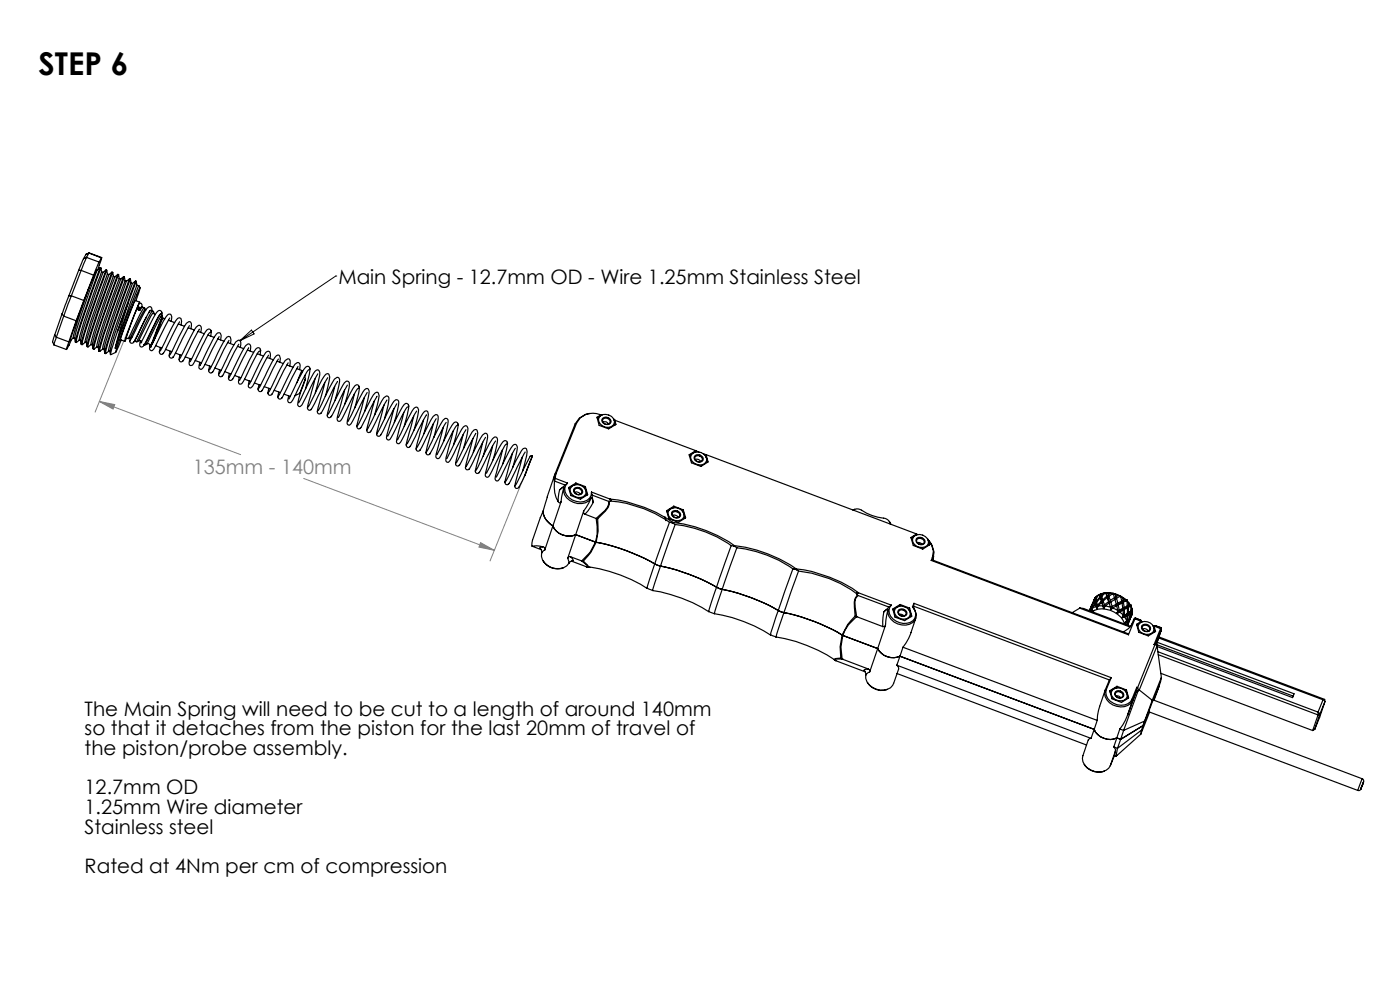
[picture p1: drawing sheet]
<svg xmlns="http://www.w3.org/2000/svg" width="297mm" height="210mm" viewBox="0 0 297 210" stroke-linecap="round" stroke-linejoin="round" font-family="sans-serif">
<path d="M28.8 66l-8.6 21.4M21.1 85.2l29.9 11.2M21.1 85.2l3.2 .6-.3 1zM112.6 97.5l-8.6 21.5M64.4 101.5l40.4 15.2M102 115.1l2.8 1.6-3.2-.6z" fill="none" stroke="#808080" stroke-width=".21"/>
<path d="M71.2 58.6h.1M71.2 58.6l-20.3 13.7M50.9 72.3l2.4-2.3 .6 .8z" fill="none" stroke="#000" stroke-width=".21"/>
<path d="M21.1 85.2l3.2 .6-.3 1zM102 115.1l2.8 1.6-3.2-.6z" fill="#808080"/>
<g fill="none" stroke="#000" stroke-width=".25">
<path d="M16.7 57.4h.5M16.7 57.4l-2.1 5.4M17.2 57.4l-2.1 5.4M17.2 57.4l2.7 1M17.7 54.9l-1 2.5M18.2 54l-.5 .9M18.3 54.6l-1.1 2.8M18.3 54.6l2.7 1M18.3 54.6l-.6 .3M18.9 53.7l-.7 .3M18.9 53.7l-.6 .9M18.9 53.7l2.6 1"/>
<path d="M18.9 53.6v.1M18.9 53.6l-.7 .4M18.9 53.6l2.7 1M19.9 58.4l-2.1 5.3M20.5 57.3l-1.6 3.7M20.5 57.3h.1M20.6 57.3l.8-.5 .2 .9 .3 .1 .6-.6 .1 .1 .2 .8 .3 .1 .6-.5 .2 .1 .2 .8 .2 .1 .9-.5 .1 .9M20.6 57.3l-3.2 9.1a23.1 23.1 0 0 0-1.5 5.3M21 55.6l-1.1 2.8M21.2 56.8l-.5 1.3a139.1 139.1 0 0 0-4.7 14.5M21.4 56.9l-.4 1a162.4 162.4 0 0 0-4.9 14.7h.1M21.5 54.7l-.8 2.5"/>
<path d="M21.5 57.7l-.3 1a122.3 122.3 0 0 0-4.4 13.4M21.5 54.7l-.5 .9M21.8 57.8l-.3 1a147.1 147.1 0 0 0-4.4 13.4M22.5 57.3l-.4 1a150.7 150.7 0 0 0-4.9 14.7h.1M22.6 57.4l-.3 .7a164.3 164.3 0 0 0-4.9 14.9v.1M22.8 58.2l-.3 .7a154.4 154.4 0 0 0-4.5 13.6h.1M23.1 58.3l-.7 2a87.8 87.8 0 0 0-4 12.3M23.7 57.8l-.3 .8a159.3 159.3 0 0 0-4.9 14.8v.1M23.9 57.8l-.2 .6a175.1 175.1 0 0 0-5.1 14.9l.1 .2M24 58.7l-3.4 9.8a15.9 15.9 0 0 0-1.3 4.6l-.6 .5M24.3 58.8l-.1 .5a142 142 0 0 0-4.6 13.8M25 58.3l-3.8 10.7a18 18 0 0 0-1.4 5"/>
<path d="M25.2 58.3l-.6 1.5a113.6 113.6 0 0 0-4.7 14.3l-.1-.1M25.3 59.1l.3 .1 .6-.5h.2l.1 .8M25.3 59.1l-.5 1.4a103.9 103.9 0 0 0-4.3 13l.3 .2M25.6 59.2l-.5 1.4a109.8 109.8 0 0 0-4.3 12.9M26.2 58.7l-.1 .4a192.7 192.7 0 0 0-5.1 14.9v.5M26.4 58.8l-.5 1.2a142 142 0 0 0-4.8 14.5h.1M26.5 59.6l-.4 1.1a119.7 119.7 0 0 0-4.3 13.3l.3 .1M26.5 59.5l.3 .1M26.8 59.7l-.4 1.1a130.3 130.3 0 0 0-4.3 13.3l.1 .8 .2 .1M26.8 59.6l.7-.5 .2 .1 .1 .8 .3 .1 .8-.5 .1 .9 .4 .1M27.5 59.2l-.5 1.2a138.2 138.2 0 0 0-4.8 14.5h.1M27.6 59.3l-.3 .9a155.7 155.7 0 0 0-4.9 14.7"/>
<path d="M28.7 59.7l-3.8 10.6M28.9 59.8l-1.7 4.6M11.4 73.2l2.7 .9M11.6 71l-.5 1.5 .3 .6M11.6 71l.4 .5M12 71.5l-.6 1.7M12 71.5l2.6 1M13.2 66.6l.3 .5M13.2 66.6l-1.6 4.4M13.5 67.1l2.7 .9M13.5 67.1l-1.5 4.4M14.6 62.8l-1.4 3.8"/>
<path d="M14.6 62.8h.5M15.1 72.1l-1 2 .5-1.6M15.1 62.8l-1.6 4.3M15.1 62.8l2.7 .9M15.6 71.7h.2l.2 .9M16.2 68l-1.6 4.5M16.8 72.1l.3 .1M16.9 72.1l-.7 .6-.2-.1M17.1 72.2l.1 .8M17.3 73.1h.1M17.8 63.7l-1.6 4.3M18.3 72.7l.2 .8"/>
<path d="M18.3 72.7l-.2-.1-.6 .5M18.5 73.5l.2 .1M18.9 61l-2.4 6.3-1.6 4.8 .7-.5M18.9 61l-2.5 7.3-.8 2.8v.5M19.3 73.1l.3 .1M19.6 73.2l.1 .8M20.6 73.5l-.6 .6M20.8 73.6l.2 .8M21 74.5h.1M21.8 74l-.6 .5M23 74.5l.3 .1M23.1 74.5l-.7 .5"/>
<path d="M23.3 74.6l.1 .6M24.6 74.7l-1.1 .5M24.9 70.3l-1.2 3.7-.2 1.2M27.2 64.4l-1.7 5.4-1.1 4.1M27.2 64.4l-2.3 5.9M27.6 72.2a.46 .46 0 0 0 .3 .6 .46 .46 0 0 0 .5-.3M27.6 71.7v.7M27.8 60.1l-.4 .9a150 150 0 0 0-4.4 13.4h.1M28 71.6l-.4 .1M28.1 60.2l-.3 .9a145.2 145.2 0 0 0-4.5 13.4h.1M28.5 72.3l.7 .2M28.9 63.8l.8-2.8a134.2 134.2 0 0 0-5.1 13.7l1.1-2.6"/>
<path d="M29 65.6l-2.2 6 .6 .2M29 60.6l-4.6 13.3M29.2 65.1l.3 .3-.2 .3M29.2 65.1l-.2 .5M29.4 72.3h.4l.3 .3M29.4 60.6l-5 13.3M29.5 64.4l.5-.1 .1 .4v.5M29.5 64.4l-.3 .7M29.5 60.6l.2 .4M29.6 64.4v-.3l-1.4 3.3-1.7 5 .3-.7M29.6 65.1l-.2 .5M29.6 64.1l-.9-.4-1.8 4.4-1.4 3.9 1 .4"/>
<path d="M29.6 65.4l-.2 .3M30.2 65.1l-.3 .1-.3 .3M30.2 65.2l-.5 .7-.7-.3M30.2 65.1l.6 .3M30.4 73.1l.3 .1M30.6 65.3a17.4 17.4 0 0 0-2.4 4.6l-1 1.9M30.7 73.2h.2M30.9 65.9v-.3a18.4 18.4 0 0 0-2.8 5.2l-.5 .9M31.1 67.2l-2.6 5.1M31.8 65.9l-3.5 6.7M31.9 73.5l.1 .2M32.2 65.9a.65 .65 0 0 0-.3-.9 2.06 2.06 0 0 0-1.5 1.6l-2.7 5.6"/>
<path d="M32.2 72.7h.1M32.3 72.7v.3M32.4 66l.2 .1M32.4 66l-.4-.2-.4 .5M32.4 66l-.6 .8-2.9 5.7M32.7 66.5l.2 .2M32.7 66.6l-.1-.3-.6 .8-2.6 5.2M33 73.3l1.3 .5M33.5 69.7l-1.2 3.2M33.8 74.5a.47 .47 0 0 0 .3 .6 .47 .47 0 0 0 .6-.2M34 68.4l.4-1h.1l-1.7 4.5M34 68.4l-1.7 4.3"/>
<path d="M34 73.7l-.2 1M34.1 66.6h.1M34.1 66.6l-.7 .8-2.7 5.6-.3 .4-.3 .2a.44 .44 0 0 1-.5-.5l.2-.9M34.1 66.7a16.8 16.8 0 0 0-2.4 4.4l-1 2M34.2 66.6l.2 .3v.3M34.3 67.3l-.1 .1M34.3 66.2v.5M34.3 66.5v-.2a.5 .5 0 0 0-.6-.4 14.8 14.8 0 0 0-2.8 4.9l-1 2M34.4 67.2v-.2h-.2l-.3 .4-2.8 5.6a.49 .49 0 0 1 .8 .3l.3-.6M34.4 67.5l.1-.2-.5 1.1M34.4 67.2l.1 .1M34.5 67.3l-.4 .7-1.9 4.7"/>
<path d="M35 67.7l-.5-.2-1.9 4.9M35.1 74.1l1.3 .5M35.7 67.9l1.3 .5M35.9 75.3a.45 .45 0 0 0 .3 .6 .45 .45 0 0 0 .6-.2M36 67.4l-3 6-.7 1h-.2l-.4-.4 .2-.8M36.1 74.5l-.2 1M36.3 68.1a1.02 1.02 0 0 0-.4-1.5 2.21 2.21 0 0 0-1.3 1.5l-2.6 5.5 .2-.9M37.2 74.9l1.3 .5M37.8 68.7l1.3 .5M38 76.2a.46 .46 0 0 0 .3 .6 .46 .46 0 0 0 .6-.4M38.1 68.3l-3.1 6.2-.5 .5M38.2 75.3l-.2 1"/>
<path d="M38.4 69l.1-.9-.1-.6-.4-.1a4.3 4.3 0 0 0-1.7 2.4l-2.3 4.6M39.3 75.7l1.3 .5M39.9 69.5l1.3 .5M40.2 69.1l-3.5 6.7M40.5 69.7a1.12 1.12 0 0 0-.2-1.4l-.2-.1-.6 .4-.4 .7-3.1 6M41.4 76.5l1.3 .5M42 70.3l1.3 .5M42.3 69.8l-3.5 6.7M42.6 70.5a1.18 1.18 0 0 0-.3-1.5 2.06 2.06 0 0 0-1.4 1.5l-2.8 5.6M43.5 77.3l1.3 .5M44.1 71.1l1.3 .5M44.3 78.4a.45 .45 0 0 0 .2 .6 .45 .45 0 0 0 .6-.2"/>
<path d="M44.5 77.6l-.2 1M44.6 70.5l-.7 .9-3 6-.6 .1a1.48 1.48 0 0 1 0-1.4M44.8 70.2l-.1 1.1M44.8 70.5v-.2a.5 .5 0 0 0-.6-.5 5.5 5.5 0 0 0-1.8 2.7l-2 4.2M45.6 78.1l1.3 .5M46.2 71.9l1.3 .5M46.4 79.3a.45 .45 0 0 0 .3 .6 .45 .45 0 0 0 .5-.3M46.5 71.4l-3 6-.4 .6-.4 .3-.4-.1-.1-.2 .2-1.1M46.6 78.4l-.2 1.1M46.8 72.1a1.02 1.02 0 0 0-.4-1.5h-.2a33.6 33.6 0 0 0-3.5 6.4l-.2 .5M47.7 78.8l1.3 .5M48.3 72.7l1.3 .5"/>
<path d="M48.6 72.2l-3.6 6.8M48.7 79.2l-.2 1.1M48.9 72.9l.1-.8-.1-.6-.4-.1a4.3 4.3 0 0 0-1.8 2.4l-2.3 4.6M49.8 79.6l1.3 .5M50.4 73.5l1.3 .5M50.7 73l-3.6 6.8M51 73.7a1.21 1.21 0 0 0-.2-1.5l-.8 .3-.4 .8-3.1 5.9M52.5 74.3l1.3 .4M52.7 73.8l-3.4 6.7M53.1 74.5a1.14 1.14 0 0 0-.3-1.6 2.12 2.12 0 0 0-1.4 1.6l-2.8 5.6M54.6 75l1.3 .5M55.1 74.5l-.7 .8-2.8 5.6-.4 .5h-.5a1.48 1.48 0 0 1 .1-1.4"/>
<path d="M55.2 74.1v1.2M55.3 74.4v-.1a.5 .5 0 0 0-.6-.5 5.8 5.8 0 0 0-1.8 2.6l-2.1 4.3M56.7 75.8l1.3 .5M57 75.3l-2.1 4a8.2 8.2 0 0 1-1.7 3l-.5-.2v-.2l.2-1.1M57.3 76.1a1.12 1.12 0 0 0-.4-1.6l-.5 .3-.8 1.3-2.6 5.4M58.8 76.6l1.3 .5M59.1 76.2l-3.6 6.7M59.4 76.8l.1-.7-.2-.6-.4-.2a4.3 4.3 0 0 0-1.7 2.4l-2.3 4.6M60.9 77.4l1.3 .5M61.1 77l-3.5 6.7M61.5 77.6a1.21 1.21 0 0 0-.2-1.5l-.8 .4-.5 .7-3 6M63 78.2l1 .4"/>
<path d="M63.2 77.7l-3.4 6.7M63.5 78.4a1.14 1.14 0 0 0-.2-1.5 1.97 1.97 0 0 0-1.4 1.5l-2.8 5.6M64 78.6l-1 2.6M64 78.6l.2 .3M64.6 79.8l.2 .5M64.7 79.6l-.1 .3M65.5 78.4a24 24 0 0 0-3 5.7l-.7 1.2-.3 .1h-.3l-.2-.5 .2-.9M65.7 78.1l-.1 1.3-.8 3.1M65.7 78.4l.1-.2a.5 .5 0 0 0-.6-.5l-.8 .7-3.1 6.2M67.4 79.3l-3.3 6.6-.5 .3-.4-.2a5.7 5.7 0 0 1 .5-2.8M48.5 80.1a.46 .46 0 0 0 .3 .6 .46 .46 0 0 0 .6-.3M51.9 80.4l1.3 .5"/>
<path d="M54 81.2l1.3 .5M54.8 82.4a.45 .45 0 0 0 .2 .6 .45 .45 0 0 0 .6-.2M55 81.6l-.2 1M56.1 82l1.3 .5M56.9 83.2a.45 .45 0 0 0 .2 .6 .45 .45 0 0 0 .6-.2M57 82.4l-.1 1M58.2 82.8l1.3 .5M59 84.1a.46 .46 0 0 0 .3 .5 .46 .46 0 0 0 .6-.3M59.2 83.2l-.2 1M60.3 83.6l1.3 .5M63.6 83.4l-1 .5M64.8 80.3l-1.2 3.1z"/>
<path d="M65.3 86.4a.45 .45 0 0 0 .2 .6 .45 .45 0 0 0 .6-.3M66.8 80.4l-1.6 6.1M66.9 83.3l.6-2.3a3.1 3.1 0 0 0 .2-2.4l-.3-.2a2 2 0 0 0-1.3 1.6l-2.7 5.4M67.3 87.2a.45 .45 0 0 0 .3 .6 .45 .45 0 0 0 .6-.3M68.9 81.2l-1.6 6.2M69 84.1l1-4.1-.2-.6-.4-.1a4.3 4.3 0 0 0-1.7 2.4l-2.3 4.6M69.5 88a.44 .44 0 0 0 .3 .6 .44 .44 0 0 0 .5-.3M69.5 80.1l-3.5 6.8M71 82l-1.5 5.4v.8M71.1 84.9l.9-3.9-.1-.8-.4-.2-.6 .4-.4 .7-3.1 6M71.6 80.9l-3.5 6.8M73.2 85.7l.4-1.4a7 7 0 0 0 .5-3.2l-.4-.3a1.97 1.97 0 0 0-1.3 1.6l-2.9 5.5"/>
<path d="M73.7 81.7l-3.5 6.7M75.7 90.3a.45 .45 0 0 0 .2 .6 .45 .45 0 0 0 .7-.2M76 82.4a32.7 32.7 0 0 0-3.4 6.4l-.5 .6-.4-.1a1.47 1.47 0 0 1 .1-1.7l1.3-4.8M76.2 82l-.1 1.4-.8 3.1M76.2 82.3v-.1a.55 .55 0 0 0-.6-.6 6.1 6.1 0 0 0-1.8 2.7l-2 4.3M77.3 84.3l-1.6 6.2M77.4 87.3l.6-2.4a3.6 3.6 0 0 0 .1-2.4l-.2-.1a2 2 0 0 0-1.3 1.6l-2.7 5.4M77.8 91.1a.45 .45 0 0 0 .3 .6 .45 .45 0 0 0 .6-.2M77.9 83.2l-3.4 6.6-.4 .4-.4-.2a18.7 18.7 0 0 1 1.2-5.2l.3-1.3M79.4 85.1l-1.6 6.2M79.4 88l1-4-.3-.8-.5 .2-.4 .4-3.4 6.4M79.9 92a.46 .46 0 0 0 .3 .5 .46 .46 0 0 0 .6-.3"/>
<path d="M80 84.1l-3.2 6.1-.4 .6M81.5 85.9l-1.5 5.5-.1 .7M81.6 88.9l.5-1.8a4.7 4.7 0 0 0 .3-3l-.4-.1-.6 .4-.4 .7-3.1 6M82.1 84.9l-3.5 6.7M83.6 89.6l.9-3.5 .1-1-.4-.3a1.99 1.99 0 0 0-1.4 1.5l-2.8 5.6M84.2 85.6l-3.5 6.7M86.2 94.3a.47 .47 0 0 0 .2 .6 .47 .47 0 0 0 .6-.3M86.5 86.3a25.3 25.3 0 0 0-3.1 5.7l-.8 1.3h-.3l-.3-.2 .1-.8 1.5-5.6M86.6 85.9l.1 .7-.9 3.8M86.7 86.3v-.2a.55 .55 0 0 0-.6-.5 6.1 6.1 0 0 0-1.8 2.7l-2 4.2M87.8 88.3l-1.6 6.1M87.8 91.2l.7-2.3a3.5 3.5 0 0 0 .1-2.4l-.3-.1a2 2 0 0 0-1.3 1.5l-2.7 5.4"/>
<path d="M88.3 95.1a.45 .45 0 0 0 .3 .6 .45 .45 0 0 0 .5-.3M88.4 87.2l-3.4 6.6-.3 .3-.5-.2a18.7 18.7 0 0 1 1.2-5.2l.3-1.2M89.9 89.1l-1.6 6.2M89.9 92l.3-.9a7.1 7.1 0 0 0 .5-3.8l-.2-.1-.4 .1-.4 .4-3.4 6.4M90.4 95.9a.46 .46 0 0 0 .3 .6 .46 .46 0 0 0 .6-.3M90.5 88l-3.2 6.2-.4 .5M91.9 89.9l-1.2 4.7-.3 1.5M92 92.8l.2-.5a9.1 9.1 0 0 0 .7-4.2l-.5-.2a7.5 7.5 0 0 0-2.1 3.4l-1.9 3.7M92.5 88.8l-3.5 6.8M94.1 93.6l.9-3.6v-1l-.3-.2a1.99 1.99 0 0 0-1.4 1.5l-2.8 5.5M94.7 89.6l-3.5 6.7M96.7 98.2a.47 .47 0 0 0 .2 .6 .47 .47 0 0 0 .6-.2"/>
<path d="M97 90.2a23.3 23.3 0 0 0-3.1 5.7l-.8 1.4h-.4l-.2-.3v-.7l1.6-5.6M97.1 89.9l.1 .7-.3 1.4-.7 2.4M97.2 90.2a.54 .54 0 0 0-.6-.7 14.8 14.8 0 0 0-2.9 4.9l-1 2M98.2 92.2l-1.5 6.1M98.3 95.2l.7-2.4a3.5 3.5 0 0 0 .1-2.4l-.3-.1a2.08 2.08 0 0 0-1.3 1.6l-2.7 5.4M98.8 99.1a.45 .45 0 0 0 .2 .6 .45 .45 0 0 0 .6-.3M98.8 91.1l-2.5 5.1a3.1 3.1 0 0 1-1.3 1.9l-.3-.2-.1-.8 1.5-5.7M100.3 93l-1.6 6.2M100.4 95.9l.2-.8a7.1 7.1 0 0 0 .6-3.8l-.4-.2-.6 .5-3.4 6.5M100.9 99.9a.46 .46 0 0 0 .3 .5 .46 .46 0 0 0 .5-.3M100.9 91.9l-3.1 6.2-.4 .6M102.4 93.8l-1.3 4.7-.2 1.5"/>
<path d="M102.5 96.8l.9-4-.1-.8-.4-.1a7.5 7.5 0 0 0-2.1 3.3l-2 3.8M103 92.8l-3.5 6.7M104.6 97.5l.4-1.3a7.6 7.6 0 0 0 .5-3.3l-.2-.2h-.4l-.4 .4-.7 1.1-2.8 5.6M105.1 93.5l-3.5 6.8M107.5 94.2a20.5 20.5 0 0 0-2.7 4.8l-1.1 2.1-.3 .1-.3-.1-.2-.4 .1-.4 1.5-5.7M107.6 93.8l-.1 1.4-.8 3.1M107.6 94.2a.54 .54 0 0 0-.6-.7 14.8 14.8 0 0 0-2.8 4.9l-1 2M108.7 96.2l-1.6 6.1M108.8 99.1l.6-2.3a3.5 3.5 0 0 0 .2-2.4l-.3-.1a2.18 2.18 0 0 0-1.4 1.5l-2.6 5.4M109.3 95.1l-2.5 5a2.95 2.95 0 0 1-1.3 1.9h-.2l-.3-.4 .1-.6 1.5-5.6M110.8 97l-1.6 6.1M110.9 99.9l.2-.9a7.1 7.1 0 0 0 .6-3.8l-.2-.1-.5 .1-.4 .4-3.3 6.5"/>
<path d="M111.4 95.9l-3.1 6.2-.5 .5M113 96.7l-.5 .1-3.2 6.1M113 96.7l-1.7 4.2zM122 89.9l-4.3 10.7M122.3 89.8l-4.3 10.7M122.3 89.8l-.3 .1M125.1 87.7a2.76 2.76 0 0 0-2.2 1l-.9 1.2M127.1 88.5a1.85 1.85 0 0 1 2-.5 1.85 1.85 0 0 1 1.2 1.8 1.76 1.76 0 0 1-2.1 .7 1.76 1.76 0 0 1-1.1-2zM127.5 88a4 4 0 0 0-5.2 1.8M127.5 88l-.9 .5 .5 1.7 2 .8 1.6-1-.3-.9M127.5 88v.1M127.5 88.1h.1"/>
<path d="M127.7 88l-1 .8M127.8 88h-.1M127.9 89.5h.1a.87 .87 0 0 1 1.1 .4M127.9 88.7a1.06 1.06 0 0 1 1.1-.1 1.06 1.06 0 0 1 .6 1 1.04 1.04 0 0 1-1.2 .4 1.04 1.04 0 0 1-.7-1.1zM128 88.9a.82 .82 0 0 1 1-.1 .82 .82 0 0 1 .3 1 .82 .82 0 0 1-1.1 .1 .82 .82 0 0 1-.2-1zM130.1 88.8l.4 1.4M130.3 89.1h.1M130.4 89.1l17.2 6.5M147 96.1a1.92 1.92 0 0 1 2.9 1.6 1.82 1.82 0 0 1-1.7 1 1.82 1.82 0 0 1-1.6-1.2l-.1-.5zM147.4 95.9l-1.1 .8M147.5 97.5a.92 .92 0 0 1 1.2 .4M147.5 96.7a1.06 1.06 0 0 1 1.1-.1 1.06 1.06 0 0 1 .6 1 1.03 1.03 0 0 1-1.3 .4 1.03 1.03 0 0 1-.6-1.1z"/>
<path d="M147.6 96.8a.92 .92 0 0 1 1.4 .8 .89 .89 0 0 1-1 .3 .89 .89 0 0 1-.6-.9zM147.6 95.6l-1.4 .9 .5 1.7 2 .7 1.5-.9-.4-1.6M147.6 95.6l.1 .1M147.7 95.7l.6 .2M147.7 95.7l-.1 .2M149.1 96.2l.6 .2M149.7 96.8l.3 .7v.6M149.7 96.4l-.1 .3M149.7 96.4h.1M149.8 96.4l44.7 16.9M107.1 102.2a.47 .47 0 0 0 .3 .6 .47 .47 0 0 0 .6-.3M109.2 103a.47 .47 0 0 0 .3 .6 .47 .47 0 0 0 .6-.3"/>
<path d="M111.3 100.9l-1.3 2.5M112.9 115.9l1-.1 1.2 .2M112.9 115.9l1.9 .7M114.9 117.3a3.2 3.2 0 0 0 3.8 3.3l.9-.2 .6-.4 .5-.5M115.1 116l.4 .2 .1 .5M115.1 116l-.6 .2 .3 .4 .1 .7M115.2 108.4a3.8 3.8 0 0 0 2.1 3.1 3.7 3.7 0 0 0 4.8 1.9l4.2 1.6M115.2 108.4l-2.2 6.2-.2 .9 .1 .4M115.2 119a3.5 3.5 0 0 0 4.3 1.5M115.6 116.7l-.7 .6M116.1 105.5l-.9 2.9M117.6 102.1a6.7 6.7 0 0 0 .8 4.3"/>
<path d="M117.7 102.1h-.1M117.7 102.1l2.2 .8M117.7 100.7l-1.6 4.7M117.7 100.6l-.2 .9 .1 .6M117.8 101.5l-.1 .6M117.8 101.5l2.6 1M118 100.5l-.2 1M118 100.5l-.3 .1M118.4 106.4l.3 .3 .2-.1 .1-.2M118.7 103.9l-.3 2.5M119 106.4l-3.4 10.3M119.6 103.5a3.1 3.1 0 0 0 3 3.3 2.7 2.7 0 0 0 2.8-1.1"/>
<path d="M119.6 103.5v-.1h-.2l-.7 .5M119.6 103.5l-.6 2.9M119.9 102.9l-1.2 1M120.4 102.5a2.22 2.22 0 0 0 1 3.6 2.74 2.74 0 0 0 4-1.1l.1-.6M120.4 102.5l-.5 .4M120.4 118.4l.3 1.1M121 118.1h-.3l-.3 .3M121 118.1l.6 .8-.5 .2-.4 .4M121 118.1l2.4 .9M121.2 119l3.2 1.2M121.4 103.1a1.89 1.89 0 0 1 2.9 1.6 1.84 1.84 0 0 1-1.9 .8 1.84 1.84 0 0 1-1.5-1.6l.2-.4zM121.8 102.9l-.5 .2-.6 .5"/>
<path d="M121.9 104.4h.1a.98 .98 0 0 1 1.1 .4M121.9 103.6a.98 .98 0 0 1 1.2-.1 .98 .98 0 0 1 .3 1.3 .98 .98 0 0 1-1.3 0 .98 .98 0 0 1-.2-1.2zM122 103.7a.82 .82 0 0 1 1 0 .82 .82 0 0 1 .3 1 .82 .82 0 0 1-1.1 .1 .82 .82 0 0 1-.2-1.1zM122.2 102.5l-1.6 .9 .5 1.7 2 .8 1.6-1-.5-1.7M122.2 102.5l2 .7M122.2 102.5l-.1 .3M123.4 119h.4M123.4 119h.1M123.4 119l1.2 .9 .1 .2-.3 .1M123.8 119l.9 1 .1 .1-.2 .2M123.8 108.4v.4l.3 .3M123.8 108.4l-3.4 10"/>
<path d="M124.1 103.7l.3 .4 .1 .9M124.1 109.1l2.4 .9M124.2 103.2l-.1 .4M125.4 105.7h.2l.2 .9M125.4 105.7l-1.6 2.7M125.5 104.4l.1 .6M125.5 104.4l3.9 1.5M125.6 105l.2 1.6M125.6 105l3.5 1.4M125.8 106.6l-1.1 1.8-.6 .7M126.3 115h.2M126.3 115a9.7 9.7 0 0 1-2.9 4"/>
<path d="M126.5 115a39.8 39.8 0 0 1 12.4 4.6M126.5 110l.3 .1M126.5 110h.1M126.5 110l.2 1.7v1.7l-.4 1.6M126.5 115l-1.2 2.2-1.5 1.8M126.8 110.1l.1 2.5-.4 2.4M129.1 106.4h.2M129.1 106.4a3.2 3.2 0 0 1-1.9 2.9l-.7 .7M129.3 106.4v.6a7.6 7.6 0 0 1-2.5 3.1M129.4 105.9a28.7 28.7 0 0 1 13.3 4.9M129.4 105.9l.3 .2-.2 .2M129.5 106.3a25.4 25.4 0 0 1 12.5 4.5"/>
<path d="M129.5 106.3l-.2 .1M138.9 119.6l1.2 .5M138.9 119.6l-1.6 5.2M141.1 109.6l.2 .8M142 110.8l-3.1 8.8M142 110.8l.5 .1M142.2 108a1.89 1.89 0 0 1 2.9 1.6 1.84 1.84 0 0 1-2 .8 1.84 1.84 0 0 1-1.4-1.6l.2-.4zM142.5 110.9h.2M142.5 110.9l.3 .1M142.6 107.8l-1.1 .8M142.7 109.3h.1a1.05 1.05 0 0 1 1.1 .4M142.7 108.5a1.07 1.07 0 0 1 1.1-.1 1.07 1.07 0 0 1 .6 1 1.03 1.03 0 0 1-1.3 .4 1.03 1.03 0 0 1-.6-1.1z"/>
<path d="M142.7 110.9l.1 .1M142.7 110.8a28.6 28.6 0 0 1 13.1 4.9M142.7 110.8v.1M142.8 108.6a.83 .83 0 0 1 1 0 .83 .83 0 0 1 .2 1.1 .83 .83 0 0 1-1 0 .83 .83 0 0 1-.2-1.1zM142.8 111l.4 .3M142.9 107.4l-1.5 .9 .5 1.7 2 .8 1.6-1-.5-1.6M142.9 107.4l2.1 .8M142.9 107.4l-.1 .3M143.2 111.3l-3.1 8.8M143.2 111.3a25.9 25.9 0 0 1 11.9 4.4M144.9 108.6l.1 .1M145 108.2l-.1 .3"/>
<path d="M145 108.8l.3 1.2M155.1 115.7l.5 .1M155.1 115.7l-3.1 8.9M155.6 115.8h.2M155.6 115.8l.3 .1M155.8 115.8l.1 .1M155.8 115.7a29 29 0 0 1 13.1 5M155.8 115.7v.1M155.9 115.9l.4 .3M156.3 116.2l-3.1 8.8M156.3 116.2a25.9 25.9 0 0 1 11.9 4.5M181 108.2l.9-.3a3.6 3.6 0 0 1 1.9 1 11 11 0 0 0 3.9 1.1l.9 .5 .2 .7"/>
<path d="M181.3 108l-.4 .2M188.7 110.6l.3 .6M194 113.7a1.92 1.92 0 0 1 3 1.5 1.84 1.84 0 0 1-2 .9 1.84 1.84 0 0 1-1.4-1.6zM194.4 113.5l-1.1 .8M194.5 113.3l-1.2 .7 .4 1.7 2.1 .8 1.5-1-.2-.7M194.5 113.3l.1 .1M194.5 114.2a1.08 1.08 0 0 1 1.2-.1 1.08 1.08 0 0 1 .5 1 1.03 1.03 0 0 1-1.2 .4 1.03 1.03 0 0 1-.7-1.1zM194.6 115.1a1.01 1.01 0 0 1 1 .4M194.6 114.3a.92 .92 0 0 1 1.4 .8 .89 .89 0 0 1-1 .3 .89 .89 0 0 1-.5-.9zM196.7 114.3l.1 .1M196.8 114.4l.3 1.2M197 114.6l.1 .2"/>
<path d="M197 114.7l.1 .1M197.1 114.8a3.5 3.5 0 0 1 .7 3.4M197.1 114.8a3.7 3.7 0 0 1 .8 3.7M197.6 118.9l41.8 15.7M197.6 118.9l.2-.1 41.5 15.6 .1 .2M197.8 118.2l-.2 .7M197.8 118.2l.1 .3M197.9 118.5l-.1 .3M198.1 118l-.2 .8M124.4 120.2l.2 .1M124.6 120.3h.6M124.6 120.3a29.2 29.2 0 0 1 12.7 4.5"/>
<path d="M137.3 124.7l1.2 .5M138.4 125.3a31 31 0 0 1 12 4.5M140.1 120.1a40.5 40.5 0 0 1 11.9 4.5M140.1 120.1l-1.6 5.2M150.4 129.7l1.2 .4M151.5 130.2a31.3 31.3 0 0 1 12 4.5M152 124.6l1.2 .4M152 124.6l-1.6 5.1M153.2 125a39.5 39.5 0 0 1 11.9 4.5M153.2 125l-1.6 5.2M163.5 134.6l1.1 .5M164.6 135.1a31 31 0 0 1 12.5 4.9"/>
<path d="M165.1 129.5l1.2 .5M165.1 129.5l-1.7 5.2M166.3 130a38.6 38.6 0 0 1 12.3 4.7M166.3 130l-1.7 5.1M168.2 120.7h.5M168.2 120.7l-3.1 8.8M168.7 120.7h.2M168.7 120.7l.3 .2M168.9 120.7l.1 .2M168.9 120.7a28.5 28.5 0 0 1 13.2 5.1M168.9 120.7h.1M169 120.9l.4 .2"/>
<path d="M169.4 121.1l-3.1 8.9M169.4 121.1a25.4 25.4 0 0 1 12.4 4.9M178.4 139.6l-1.4 .2 .2 .3M178.4 139.6l.2 .2M178.6 134.7l.2 .1M178.6 134.7l-.4 2.5 .2 2.4M178.6 139.8h.1M178.6 139.8l-1.4 .1 .1 .3M178.6 139.8l5.6 2.1M178.8 134.8l-.4 2.5 .2 2.5M178.8 134.8l7.4 2.8M181.4 130.7l-1.6 1.8-1.2 2.2"/>
<path d="M181.4 130.7l.3 .1M181.7 130.8h.1M181.7 130.8a8.8 8.8 0 0 0-2.9 4M181.7 130.8l5.6 2.1M181.8 126l.1 .2M181.9 126.2a2.94 2.94 0 0 0-.6 2.7l.1 1.8M181.9 126.2l.1 .1M182 126.3a2.24 2.24 0 0 0-.6 2.6l.3 1.9M182 126.3l6.6 2.5M182.1 125.8l-.3-.1v.3M182.1 125.8l7 2.6M186.2 137.6a3.7 3.7 0 0 0 4.7 1.6"/>
<path d="M186.2 137.6l-1.7 4.9M187.5 129.8l-.2 3.1M187.9 132.6l-.3 .3h-.3M187.9 132.6l-1.7 5M188.3 129.4v-.2l-.2 .1-.6 .5M188.3 129.4l-.4 3.2M188.6 128.8l-1.1 1M189.1 128.4l-.5 .4M190.2 128.9a1.89 1.89 0 0 1 2.9 1.5 1.74 1.74 0 0 1-2.2 .8 1.74 1.74 0 0 1-1-2zM190.6 128.6l-1.1 .8M190.7 129.4a.98 .98 0 0 1 1.2-.1 .98 .98 0 0 1 .3 1.3 .98 .98 0 0 1-1.3 0 .98 .98 0 0 1-.2-1.2zM190.7 130.3a1.01 1.01 0 0 1 1.1 .4"/>
<path d="M190.8 129.5a.89 .89 0 0 1 .9 0 .89 .89 0 0 1 .5 .8 .81 .81 0 0 1-1.1 .3 .81 .81 0 0 1-.3-1.1zM190.9 139.2l41.2 15.5M190.9 139.2l-.6 1.9M191 128.2l-1.6 1 .5 1.7 2 .7 1.5-.9-.4-1.7M191 128.2l2 .8M191 128.2l-.2 .4M191.6 137.3l41.2 15.5M191.6 137.3l-.7 1.9M192.9 129.5l.1 .1M193 129.6l.3 1.2M193 129l-.2 .4M193.8 128.6l.1 .6a2.1 2.1 0 0 1 .3 2.3 2.1 2.1 0 0 1-2 1.1 3.3 3.3 0 0 1-3.9-3.2"/>
<path d="M193.8 128.6l41.6 15.6M193.9 128l-.3 .7a1.98 1.98 0 0 1 .6 2.2 1.98 1.98 0 0 1-1.8 1.3 3.3 3.3 0 0 1-3.8-2.7l.1-.6 .4-.5M193.9 128l41.8 15.7M193.9 128l-.1 .6M194.3 131.2a17.2 17.2 0 0 1-2.7 6.1M229.1 129l-1.6 1M229.1 129l10.6 4M229.1 129l.8 .1 9.9 3.7M231.4 129.3l-.2 .3M231.4 129.3l.1 .1M231.5 128.9l-.1 .4M231.5 128.9l-.4 .7"/>
<path d="M231.5 128.9h.2M231.5 128.7l.1 .1M231.5 129.4l.1 .2 .1-.1M231.5 129.4l.2 .1M231.6 128.4l-.4 1 .3-.7M231.6 128.3l-.1 .4M231.6 128.3h.1M231.7 129.2v.3M231.7 128.9v.5M231.7 129.2v.2M231.7 129.5h.1M231.7 128.3v.1"/>
<path d="M231.7 129.8a4.6 4.6 0 0 1 5.5 .6 3.4 3.4 0 0 1 1.3 2M231.7 129v.2M232.1 127.2l-.1 .2zM232.3 127.2l-.6 1.1M232.3 127.2l.2 .3-.2-.1M232.3 127.4v.5M232.3 127.4a1.69 1.69 0 0 0-.6 1.5M232.3 126.8l-.6 1.5M232.3 126.8v.4M232.3 126.8h.2M232.3 127.9l.3 .3M232.3 127.9l-.6 1"/>
<path d="M232.4 128.1l.1 .6M232.4 128.1l-.7 .9M232.4 128.1l.2 .1M232.5 126.9v.1M232.5 128.7l-.8 .3M232.5 127.3l.1 .9M232.5 127l.1 .6M232.5 127v.3M232.5 128.7l.1 .1M232.6 127.6v.6M232.6 128.2l.2 .8M232.6 128.8l.1 .3v-.1"/>
<path d="M232.6 128.8l.2 .2M232.6 127.8l.2 .6M232.6 127.8v.4M232.7 129l.1 .1M232.7 129h.1M232.8 129v.1M232.8 128.4v.6M232.8 128.8v.3M232.8 128.8v.2M232.8 126.3l-.3 .3v.3M232.8 126.3l-.3 .6M232.9 128.6l-.1 .2"/>
<path d="M233 126.2l-.2 .1M233.2 126.1l-.7 .9M233.2 126.1l.2 .5M233.2 126.1h.2M233.4 126.6l-.8 1M233.4 126.6l.2 .4M233.4 126.9l.2 .6M233.4 126.9l-.8 .9M233.4 126.1h.1M233.4 126.9l.2 .1M233.4 126.1l.2 .9M233.5 126l-.1 .1"/>
<path d="M233.5 126l.1 .3M233.6 127l.2 .9M233.6 127.5l.2 .4M233.6 127.5l-.8 .9M233.6 126.3v.7M233.7 127.8l.3 .7M233.7 127.8l-.8 .8M233.7 126.5l.3 .7M233.7 126.5l-.1 .5M233.7 127.8l.1 .1M233.8 127.9l.3 1M234 128.5l-1.1 .1"/>
<path d="M234 127.2l-.2 .7M234 125.9a5.6 5.6 0 0 1 5.7 2.3M234 128.5v.2M234 128.7l.1 .2M234 127.5l.3 .8M234 127.5l-.2 .4M234.1 125.9l-.5 .4M234.1 125.9l-.6 .1M234.1 128.9h.1M234.1 128.9l.1 .1M234.3 128.7l-.1 .3M234.3 128.7l-.2 .2"/>
<path d="M234.3 128.3l-.2 .6M234.5 128.5l1.1 .3M234.5 125.8l-.8 .7M234.5 128.5l-.2 .2M234.6 125.8h-.1M234.6 125.8l.2 .7M234.6 125.8h.1M234.7 125.8l.2 .9-.1-.2M234.7 125.8l-.6 .1M234.7 125.8h.1M234.7 125.8h.3M234.8 126.5l-.8 .7"/>
<path d="M234.9 126.7l.3 .9M234.9 126.7l-.9 .8M234.9 126.7l.1 .2M235 126.9l.2 .7M235 125.8l.6 .1M235 125.8l.2 .4M235.2 126.2l-.2 .7M235.2 127.6l.1 .3M235.2 127.6l-.9 .7M235.2 126.5l.3 .9M235.2 126.5l-.2 .4M235.3 127.9l-.8 .6"/>
<path d="M235.3 127.9l.3 .9M235.5 127.4l-.2 .5M235.6 128.8v.2M235.6 129l.1 .2M235.6 125.9l-.4 .3M235.6 125.9h.5M235.7 127.7l.8-.6 .3 1.1M235.7 127.7l-.4 .3M235.7 127.7l.2 .9M235.9 129.1l-.2 .1M235.9 128.6l-.2 .6M236 125.9l.2 .1"/>
<path d="M236 125.9l-.8 .6M236 129l1.1 .5M236 129l-.1 .1M236.1 125.9h.1M236.1 125.9l.1 .1M236.1 125.9h-.1M236.2 126l.2 .8M236.2 125.9l.4 .2M236.2 125.9h-.1M236.4 126.8l-.9 .6M236.4 126.8l.1 .4M236.6 126.1l.6 .2"/>
<path d="M236.6 126.1l.1 .5M236.7 126.6l-.2 .5M236.8 128.2l-.9 .4M236.9 126.9l-.4 .3M236.9 126.9l.2 1M236.9 128.5l-.9 .5M236.9 128.5l.2 1M236.9 128.5h-.1M237.1 130h.1M237.1 130h-.1M237.1 129.7l-.1 .3M237.1 129.5v.2"/>
<path d="M237.1 127.9l-.3 .6v-.3M237.2 126.3l-.5 .3M237.2 126.3l.4 .1M237.2 128.3l-.4 .2M237.2 128.3l.2 1.1M237.3 129.9l-.2 .1M237.4 129.4l-.4 .6 .1-.3M237.5 129.8l.8 .8M237.5 129.8l-.2 .1M237.6 126.5l-.7 .4M237.6 126.5l.2 .1M237.6 126.5h.1"/>
<path d="M237.6 126.4v.1M237.7 126.4l.5 .4M237.7 126.4l-.1 .1M237.7 126.5l.1 .1M237.8 126.6l.1 .9M237.9 127.5l-.8 .4M238 127.9l-.8 .4M238 127.9l.2 1.1M238.1 131h.1M238.1 129.4h.1M238.1 130.9l.1 .1M238.2 126.8l.5 .3"/>
<path d="M238.2 126.8l.1 .5M238.2 129l-.1 .4M238.2 129l-.8 .4M238.2 130.8l-.1 .2M238.2 129.4l-.7 .4M238.2 129.4l.1 1.2M238.2 130.8l-.1 .1M238.3 127.3l-.4 .6v-.4M238.3 127.7l-.4 .2h.1M238.3 127.7l.2 1.2M238.3 130.6l-.1 .2M238.4 130.9l-.2 .1"/>
<path d="M238.4 130.9h-.3M238.5 128.9l-.4 .5M238.5 129.3l-.4 .1M238.5 129.3v1.2M238.5 130.5l-.4 .4M238.6 130.9l.4 .8M238.6 130.9h-.2M238.7 127.1l-.4 .2M238.7 127.1l.2 .2M238.7 132.1h.2M238.7 132v.1M238.9 127.3h.1"/>
<path d="M238.9 130.5l.2 .1M238.9 127.3l-2.1 1.2M238.9 127.3l.5 .5M238.9 132.1h.2M238.9 127.3l.1 .1M238.9 127.3l.2 .2M239 127.4l-.7 .3M239 127.4l.1 .1M239 128.9l.1 .1M239 131.7l-.3 .4M239.1 127.5v1M239.1 132.1v.5"/>
<path d="M239.1 130.6l-.5 .3M239.1 130.6l-.1 1.1M239.1 128.5l-.6 .4M239.1 128.5l-.1 .4M239.1 129l-.6 .3M239.1 130.2l-.2 .2M239.1 130.2l-.6 .3M239.1 129v1.2M239.1 131.7l-.4 .3M239.3 131.6l.1 .2M239.3 131.6h.2M239.3 130.4l-.4 .1"/>
<path d="M239.3 130.4l-.2 1.3M239.4 130l-.5 .4M239.4 127.8l.3 .5M239.4 127.8v.6M239.4 128.4l-.4 .5M239.4 128.8l-.4 .1M239.4 128.8v1.2M239.4 131.8l-.3 .3M239.4 131.8l-.2 .8M239.5 130l-1.4 1M239.5 130h.4M239.5 131.6l-.3 1"/>
<path d="M239.5 130l.3 .1M239.6 131.2l-.1 .1M239.7 129.8l-.2 .2M239.7 131.2l.1 .1M239.7 128.3l-.3 .1M239.7 128.3v.1M239.7 128.4h.1M239.7 128.4l-2.7 1.6M239.7 131.1h.1M239.8 130.1l-.5 .3M239.8 130.1l-.3 1.3-.4 .3M239.8 131.3l-.3 .3"/>
<path d="M239.8 128.4l.1 .1M239.8 131.3l-.6 1.3M239.8 128.4h.1M239.8 131.1l-.1 .3M239.9 129.7l-.5 .3M239.9 128.5l-.5 .3M239.9 128.5l.1 .1M239.9 130.9l-.3 .3M239.9 130.9l-.1 .2M239.9 130l-.3 1.2M239.9 128.7l.2 .3M240 128.6l-.1 1.1"/>
<path d="M240 129.6l-.5 .4 .4-.3M240 130.7v.1M240.1 129.5l.1 .2M240.1 129l.1 .4-.2 .2M240.1 129l-.1 .6M240.2 130v.1M240.2 130.1l-.2 .6M240.2 129.7l-.3 .3M240.2 129.7l-.3 1.2M240.7 131.2l-.1 .1a4.1 4.1 0 0 1-2.3 2.7M240.7 131.2l.1 .1M240.8 131.3l-1.4 3.3"/>
<path d="M240.8 131.3l1.2 .5M240.8 131.1l-.1 .1M240.8 131.1l.3 .1M240.8 131.1l1.2 .5M241 131.2l.9 .3M241.8 132.2a1.93 1.93 0 0 1 3 1.3 1.75 1.75 0 0 1-1.5 1.1 1.75 1.75 0 0 1-1.7-1l-.1-1zM241.9 132l-.8 .4 .5 1.7 2 .8 1.5-1-.2-.8M241.9 132h.1M241.9 131.5l.1 .1M242 131.6l.3 .3-1.1 .8M242 131.8l-.1 .2M242 131.6v.2"/>
<path d="M242.2 132.7a1.04 1.04 0 0 1 1.3-.2 1.04 1.04 0 0 1 .5 1.1 1.03 1.03 0 0 1-1.2 .3 1.03 1.03 0 0 1-.6-1.2zM242.4 133.4h.1a1 1 0 0 1 1.1 .4M242.5 132.7a.81 .81 0 0 1 1.1 .1 .81 .81 0 0 1 .1 1 .81 .81 0 0 1-1.1 0 .81 .81 0 0 1-.1-1.1zM244.6 132.7l.2 .4 .2 .9M244.8 136.7l.2 .1M244.8 136.7l.3-.1 .3 .2M244.9 133.1h-.1M244.9 132.8v.3M244.9 132.8l1.3 .5M245 136.8l-3.7 9.1M245 136.8h.4M245 132.7l-.3 .1"/>
<path d="M245.1 132.7l-.2 .1M245.1 132.7l.1 .1M245.1 132.7l1.2 .5M245.2 132.7l1 .4M245.4 136.8l.1 .2M245.4 136.8l29 10.9M245.5 137l-3.8 9.4M245.5 137l.9 6.7M245.5 136.2l29 11-.3 .8-28.7-10.8M245.6 138.2l34 12.9M245.7 138.9l33.9 12.8M245.8 135.3l34.9 13.1"/>
<path d="M245.9 135.1l35.1 13.3M246.1 133.1l.2 .1M246.2 133.3l-1.4 3.4M246.2 133.9l-.9 2.8zM246.3 133.2v.1M246.3 133.3v.3M246.3 133.5l-.1 .4M246.3 133.3h-.1M246.3 133.6l-1.2 3M246.3 133.6l-.1 .3M177.1 140l.1 .1M177.2 140.1l.1 .1"/>
<path d="M177.3 140.2l6.3 2.3M184 144.8a3.5 3.5 0 0 0 4.3 1.4M184.2 141.9l.3 .2v.4M184.2 141.9l-.9 .3 .3 .3 .1 .7M184.5 142.5l-.8 .7M190.3 141.1l.3 .6v.2l-1 3a2.98 2.98 0 0 1-4.6 .9 2.63 2.63 0 0 1-1.3-2.6M190.3 141.1l41.2 15.5M190.3 142.9l40.2 15.1M231.5 156.6l-.6 .4-1.2 3.3a2.85 2.85 0 0 0 2.5 3.3 2.86 2.86 0 0 0 3.3-1.2M232.1 154.7a3.7 3.7 0 0 0 4.8 1.8M232.1 154.7l-.6 1.9M232.8 152.8l-.7 1.9"/>
<path d="M234.4 146.5a17.4 17.4 0 0 0-1.6 6.3M234.5 146.4a3 3 0 0 0 3.3 3.6 2.54 2.54 0 0 0 2.5-1.4M234.7 146.3a2.71 2.71 0 0 0 2.3 3.2 2.66 2.66 0 0 0 3.1-1.2M234.7 146.3l-.2 .1M235.4 144.2l-.9 2.2M235.7 143.7l-1 2.6M235.7 143.7l-.3 .5M236.2 146.2a1.92 1.92 0 0 1 2.9 1.6 1.85 1.85 0 0 1-3.3-.2l-.1-.6zM236.3 158.4l.3 .8M236.3 158.4l.8 .3M236.6 146l-1.1 .8M236.6 159.2l-1.1 3.2"/>
<path d="M236.6 159.2l-.2 1.1M236.7 146.7a1.06 1.06 0 0 1 1.1-.1 1.06 1.06 0 0 1 .6 1.1 1.03 1.03 0 0 1-1.2 .3 1.03 1.03 0 0 1-.7-1zM236.7 147.6a.98 .98 0 0 1 1.1 .4M236.8 146.9a.92 .92 0 0 1 1.4 .8 .86 .86 0 0 1-1 .3 .86 .86 0 0 1-.6-.9zM236.9 156.5l.8 .3M236.9 156.5l-.6 1.9M237 145.6l-1.6 .9 .5 1.7 2 .8 1.5-.9-.4-1.7M237 145.6l2 .8M237 145.6l-.1 .3M237.1 158.7l-.4 1.7M237.6 154.6l-.7 1.9M237.6 154.6l.8 .3"/>
<path d="M237.7 156.8l-.6 1.9M238.4 154.9l-.7 1.9M238.9 146.8l.1 .2M239 147l.3 1.2M239 146.4l-.2 .3M239.2 151.8l-1 2-.6 .8M240.1 148.3l.2 .3M240.3 148.6l-1.1 3.2M241.1 146.5l-1.9 5.3M241.1 146.4v.1M241.1 146.4l.3 .1M241.1 146.5l-.8 2.1"/>
<path d="M241.2 145.8l.1 .1M241.2 145.8l-1.1 2.5M241.2 145.8l-.1 .6M241.3 145.9l.2 .5M241.4 146.5l-3 8.4M241.5 146.4l-.1 .1M241.7 146.4h-.2M241.7 146.4l2.7 2.1M242 155.7l-5.3 4.7M242.2 154.9l-5.1 3.8M242.2 154.9l-.2 .8M242.8 153l-4.4 1.9"/>
<path d="M242.8 153l-.6 1.9M243.7 151l44.3 16.7M243.8 150.7l-.1 .3M243.8 150.7l-1.3 3.2-4.8 2.9M243.9 151.1l-1.9 4.6M244.4 148.5l-1.6 4.5M244.7 148.5l44.3 16.7-1 2.5M245.9 145.5l-2.1 5.2M246.3 142.8l32.2 12.2M246.4 143.7l-2 4.8M246.4 143.7l-1.6 4.8M278.9 154.7l-.4 .3"/>
<path d="M279.6 151.1l.4 .3M279.6 151.1v.6M279.6 151.7l-1.1 3.3M280 151.4l-.4 .3M280 151.4l-1.1 3.3M280.7 148.4l-1.1 2.7M280.7 148.4h.3M281 148.4l.1 .4M281.1 148.8l-1.1 2.6M281.1 148.8l-2.2 5.9M230 162.1a3.6 3.6 0 0 0 4.3 1.5M236.4 160.3l.3 .1"/>
<path d="M236.4 160.3l-.9 2.1M289 165.2a.7 .7 0 0 1 .1 1.1l-.4 1.2-.3 .2h-.4M289.3 165.8l-.6 1.6z"/>
</g>
<text font-size="6.7" x="8.2" y="16">STEP 6</text>
<g font-size="4.2">
<text x="71.8" y="60.2">Main Spring - 12.7mm OD - Wire 1.25mm Stainless Steel</text>
<text x="17.9" y="151.8">The Main Spring will need to be cut to a length of around 140mm</text>
<text x="17.9" y="156">so that it detaches from the piston for the last 20mm of travel of</text>
<text x="17.9" y="160.2">the piston/probe assembly.</text>
<text x="17.9" y="168.5">12.7mm OD</text>
<text x="17.9" y="172.7">1.25mm Wire diameter</text>
<text x="17.9" y="176.9">Stainless steel</text>
<text x="17.9" y="185.2">Rated at 4Nm per cm of compression</text>
</g>
<text font-size="4.2" fill="#808080" x="40.9" y="100.5">135mm - 140mm</text>
</svg>
